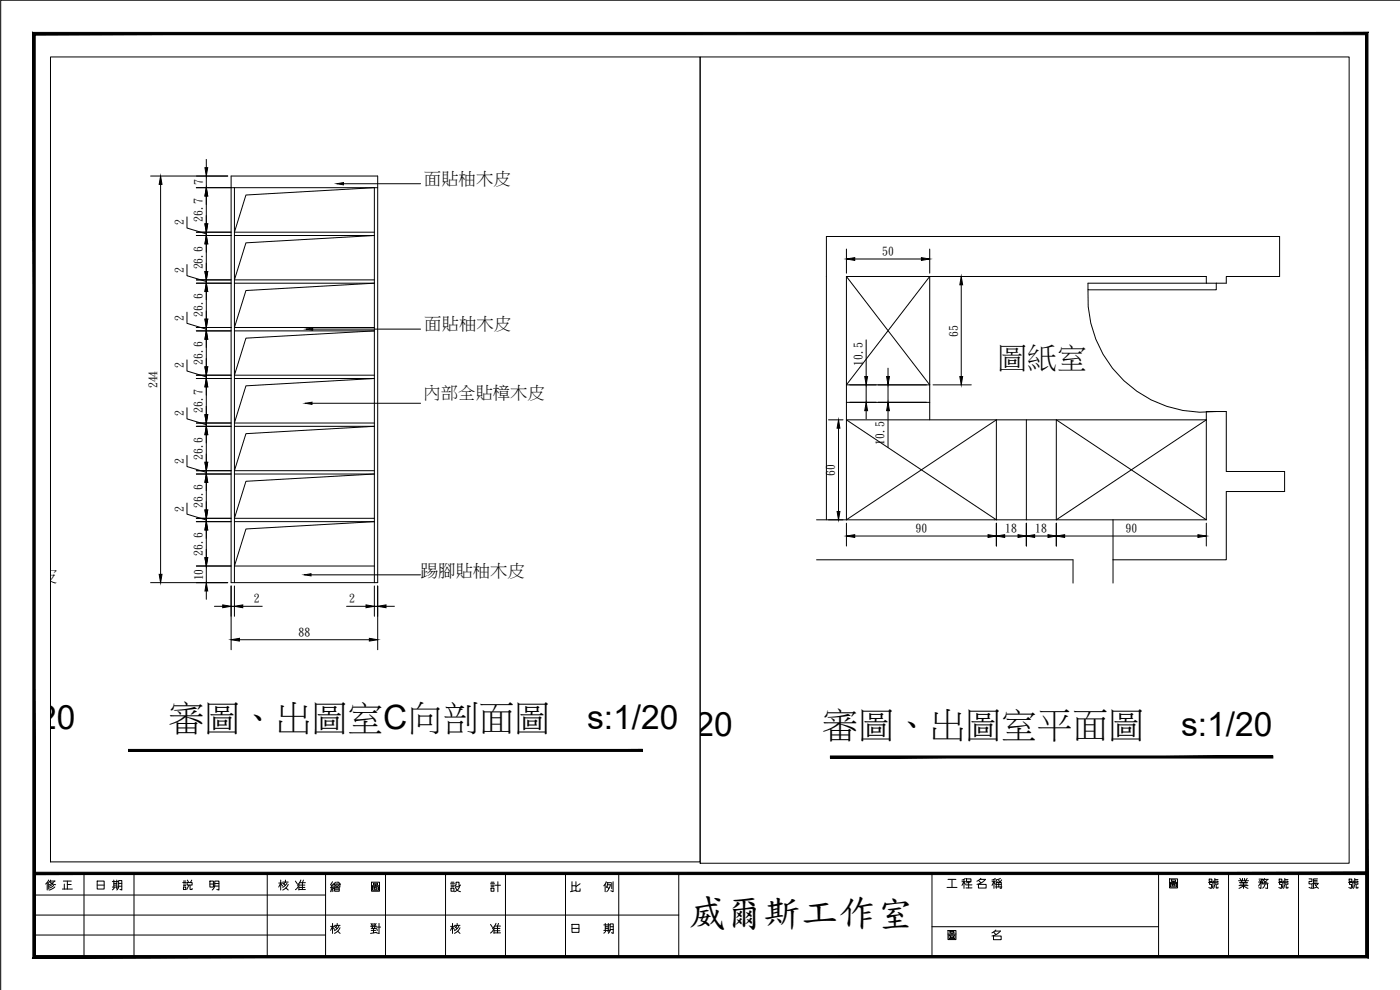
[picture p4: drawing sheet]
<svg xmlns="http://www.w3.org/2000/svg" width="420mm" height="297mm" viewBox="0 0 420 297" stroke-linecap="round" stroke-linejoin="round" font-family="sans-serif">
<!-- layer: 0 -->
<g fill="none" stroke="#000" stroke-width=".3">
<path d="M15.2 17.1h194.9v241.5h-194.9zM210.1 17.1h194.8v241.9h-194.8zM420.2 .1h-420v296.9M45.2 52.8h23.1M48.2 55.3v117M58.9 56.3h54.4M61.9 47.8v2.5M61.9 52.8v3.5M61.9 58.8v8.4M69.4 52.8h43.9v122h-43.9zM70.4 56.3v118.5M103.1 55.1h23.1"/>
<path d="M56.1 79.4v3.3l5.8 1.8M56.1 65.1v3.3l5.8 1.8M58.9 69.7h10.5M58.9 70.7h10.5M61.9 70.7v-1v1M61.9 73.2v8.3M70.4 70.7h42l-38.6 2.2-3.4 11.1h42M112.4 69.7h-42l3.4-11.2 38.6-2.2v118.5M254 74.7v7.3M256.5 77.7h20M279 74.7v7.3M56.1 93.7v3.3l5.8 1.8"/>
<path d="M58.9 98.3h10.5M58.9 99.3h10.5M58.9 84h10.5M58.9 85h10.5M61.9 99.3v-1v1M61.9 85v-1v1M61.9 87.5v8.3M70.4 99.3h42l-38.6 2.2-3.4 11.1h42M70.4 85h42l-38.6 2.2-3.4 11.1h42M93.9 98.7h32.3M254 83v37.7M254 83h108v2"/>
<path d="M254 83l25 32.5h-25l25-32.5v43M288.5 85.5v27.5M326.5 87a34.6 34.6 0 0 0 38.5 36.5M365 85v2h-38.5v-2h41.5v-2h16v-12h-136v85M56.1 108v3.3l5.8 1.8M58.9 113.6h10.5M58.9 112.6h10.5M61.9 113.6v-1v1M61.9 101.8v8.3M61.9 116.1v8.3M70.4 113.6h42l-38.6 2.2-3.4 11.1M259.9 102v11"/>
<path d="M259.9 115.5v5.2M266.5 110.5v2.5M266.5 115.5v5.2M280 115.5h11.5M56.1 136.6v3.4l5.8 1.7M56.1 122.3v3.4l5.8 1.7M58.9 126.9h10.5M58.9 127.9h10.5M61.9 127.9v-1v1M61.9 130.4v8.3M70.4 127.9h42l-38.6 2.2-3.4 11.1h42M70.4 126.9h42"/>
<path d="M93.6 121h32.6M248.6 126h4.4M251.7 128.5v25M254 126h45v30zM254 120.7v35.3M254 120.7h25M259.9 123.2v2.5M266.5 123.2v11M299 126h63l-45 30v-30l45 30M299 126l-45 30M308 126v30M56.1 150.9v3.4l5.8 1.7"/>
<path d="M58.9 155.5h10.5M58.9 156.5h10.5M58.9 141.2h10.5M58.9 142.2h10.5M61.9 156.5v-1v1M61.9 142.2v-1v1M61.9 144.7v8.3M61.9 159v8.3M70.4 156.5h42l-38.6 2.2-3.4 11.1h42M70.4 142.2h42l-38.6 2.2-3.4 11.1h42M245 156h9M248.6 156h4.4"/>
<path d="M254 156h54M254 157v6.8M299 157v6.8M308 156h26M308 157v6.8M317 157v6.8M334 156v18.9M334 156h28M362 156v-32.5h6v18h17.5v6h-17.5v20.5h-34M362 157v6.8M45.2 174.8h23.1M58.9 169.8h10.5"/>
<path d="M61.9 169.8v5M61.9 177.3v2.5M69.4 175.8v19.2M70.4 175.8v9.1M93.3 172.5h32.9M112.4 175.8v9.1M113.3 175.8v19.2M245 168h77v6.9M256.5 160.8h40M301.5 160.8h4M310.5 160.8h4M319.5 160.8h40"/>
<path d="M64.3 181.9h2.5M69.4 181.9h1M71.9 191.9h38.9M72.9 181.9h5.8M104 181.9h5.9M112.4 181.9h.9M115.8 181.9h2.6M10.2 262.1h400M10.2 268.5h87.5M10.2 274.6h193.5M14.2 264.8v2.2M14.5 265v1.7"/>
<path d="M14.6 264l-.9 1.2M15 264.5l.9 .7 .8 .2M15.1 264.4h1.5M15.2 264l-.6 .8M15.8 265.2l-1.1 .7M16.1 265.6l-1.4 .8M16.4 264.3l-1.7 1.2M16.5 266.1l-1.8 1M18.7 266.7h3M19 264.4h2.4M19.3 265.2v1.5M20.2 264.4v2.3"/>
<path d="M20.2 265.4h1.2M25.2 262.1v24.9M29.2 264.4h2.1v2.3h-2.1zM29.2 265.6h2.1M33.7 264.5h1.8M33.7 266.2h1.8M34.2 264.1v2.1M34.2 265.6h.9M34.2 265.1h.9M34.3 266.3l-.6 .7M34.9 266.3l.3 .4M35.1 264.1v2.1"/>
<path d="M35.6 265.1h1M35.6 265.9h1M36 266.9l.6 .1v-2.8h-1v2l-.5 .8M40.2 262.1v24.9M54.8 264.8h1.1M55.1 266.2h.7v.7h-.7zM55.1 264.4h.7M55.1 265.2h.7M55.1 265.7h.7M56.2 264.8h1.5v.8h-1.5zM56.2 264.1l.4 .7M56.7 265.6l-.7 1.3"/>
<path d="M57 265.6v1.3h.7v-.3M57.6 264.1l-.4 .7M63 264.4h1.1v1.8h-1.1zM63 265.2h1.1M64.4 265.8l-.7 1.2M64.5 265.9v-1.5h1.2v2.6l-.6-.1M64.5 265.1h1.2M64.5 265.9h1.2M80.2 262.1v24.9M83.7 265h1.2M84.2 264.1v2.9M84.2 265.2l.7 .7"/>
<path d="M84.2 265l-.5 1.2M84.9 264.7h1.6M85 265.1l.7 .5M85.7 264.1v.6l-.5 .5M85.8 266.4l.7 .6M86.1 264.9l-1.3 1.3M86.5 265.3l-.5 .9-1.1 .9M88.6 264.4l.7 .8M89.5 265.8l-.9 1.1M89.7 265.6h1.8M89.7 266.9h2M89.7 266.3h1.8"/>
<path d="M89.7 265.2v1.8M89.9 264.8h1.8M90.3 264l-1.1 1.6M91.1 264.1l-.3 .7v2.1M97.7 262.1v24.9M99.2 277.9h1.2M99.2 266.3h.7M99.5 266.7l-.3 .9M99.7 266.3v1.3M99.8 264.5l-.6 1 .5 .3M99.8 277.1v3M99.8 278.2l.6 .7"/>
<path d="M99.8 277.9l-.6 1.3M99.8 266.7l.1 .7M99.9 266l.2 .7M100 265.2l-.7 1.1M100.3 265.2h1.7v1h-1.7zM100.4 266.5h1.4v.9h-1.4zM100.4 277.7h1.7M100.4 267h1.4M100.5 278.1l.7 .5M100.5 265.5l.4 .6M100.7 264.7l-.6 .7M101 264.7h.6l.6 .7"/>
<path d="M101.1 265.2v1M101.2 277.1v.6l-.5 .6M101.3 279.4l.8 .7M101.7 277.9l-1.3 1.3M101.7 265.5l-.4 .6M102 278.3l-.5 .9-1.1 .8M111.2 277.9h1.8M111.4 277.1l.3 .7M111.4 278.6h1.4M111.4 279.2h1.4M111.5 264.7h2.4v2.7h-2.4zM111.5 265.8h2.4"/>
<path d="M111.6 277.9l.3 .7M111.8 266.1h1.8v1h-1.8zM111.9 277.1v.8M112.1 265h1.2v.5h-1.2zM112.1 278.6v1.3M112.2 266.3h1v.5h-1zM112.3 277.1v.8M112.6 277.9l-.2 .7M112.7 265.5v.3M112.9 277.1l-.4 .7M113 278.2h1.2M113 278.6l.3 .6"/>
<path d="M113 279.7l-1.8 .4M113.7 277.1v3l-.7-.2M115.7 262.1v24.9M133.7 262.1v24.9M135.2 277.9h1.2M135.2 265.2h1.2M135.4 266.5h.8v.9h-.8zM135.4 265.6h.8M135.4 264.7h.8M135.4 266.1h.8M135.8 278.2l.6 .7M135.8 277.9l-.6 1.3"/>
<path d="M135.8 277.1v3M136.4 277.7h1.6M136.5 278.1l.7 .5M136.7 266.2l.4 .8 1.1 .6M136.7 266.1l1.2-.1-.4 .8-1.1 .7M137.2 277.1v.6l-.5 .6M137.4 279.4l.6 .7M137.7 277.9l-1.3 1.3M138 278.3l-.5 .9-1.1 .8M138.2 265.5l-.1 .3h-.3v-1.1h-.9v.8l-.5 .2M147.2 265.2h1.2M147.2 277.4l.6 .9"/>
<path d="M147.4 266.5h.9v.9h-.9zM147.4 265.6h.9M147.4 264.7h.9M147.4 266.1h.9M148.1 278.8l-.9 1.1M148.3 278.6h1.8M148.3 278.2v1.9M148.3 279.9h1.9M148.3 279.3h1.8M148.5 277.9h1.7M148.5 265.6h1.7M148.9 277l-1.1 1.6"/>
<path d="M149.4 264.5v3.1M149.6 277.1l-.3 .8v2M151.7 262.1v24.9M169.7 262.1v24.9M171.7 277.4h2.1v2.3h-2.1zM171.7 278.6h2.1M171.7 265.8h1M171.7 264.5v2.9M172.8 264.5v2.9h1.3v-.7M172.8 267.2l-1.6 .4M174.1 265.2l-1.3 .8M181.2 279.2h1.8"/>
<path d="M181.2 277.5h1.8M181.6 265.3v2.3M181.7 278.6h.9M181.7 278.1h.9M181.7 277.1v2.1M181.8 279.3l-.6 .7M181.9 264.5l-.7 1.3M182.1 264.8h1.2M182.2 266l.5 .7M182.2 265.5h1l-.5 1.3-.6 .7M182.4 264.8l-.5 1.5M182.4 279.3l.2 .4"/>
<path d="M182.6 277.1v2.1M183.1 279.1l-.6 .9M183.1 279.2v-2h.9v2.9l-.5-.2M183.1 278.1h.9M183.1 278.9h.9M183.6 264.8v1.9M184 264.5v3.1l-.7-.3M185.7 262.1v24.9M203.7 262.1v24.9M279.7 278.1h68M279.7 262.1v24.9M284.2 266.3h3"/>
<path d="M284.5 279.2h2.4v2.7h-2.4zM284.5 263.8h2.4M285.1 279.5h1.2v.5h-1.2zM285.7 263.8v2.5M285.7 280v.3M288.7 264.5h1.1M289.3 263.8v2.8M289.3 264.8l.5 .6M289.3 264.5l-.6 1.1M289.7 263.5l-1 .5M289.9 265.5h1.8M289.9 266.4h1.8"/>
<path d="M290 263.7h1.4v.8h-1.4zM290.7 264.8v1.6M291.4 264.6l-1.4 .3M293.6 265.4h2.4v1.1h-2.4zM293.7 264.1l.7 .8M294.1 263.8h1.6l-1.1 1-1.4 .5M294.4 263.5l-1.2 .9M297.7 264.5h1M298.2 279.7l.7 .7M298.3 263.8v2.8M298.3 264.8l.4 .6M298.3 264.5l-.6 1.1"/>
<path d="M298.6 279.4l1.6-.1-1.1 1-1.4 .5M298.7 263.5l-1 .5M298.8 266.1h1.9M298.9 279l-1.2 .9M299 264.1l.3 .6M299 265.4h1.5M299.7 264l.3 .6M299.7 264.7v1.4M300.1 266.5l.4 .1v-1.8h-1.5v1.8M300.2 263.6l-1.4 .4M300.6 264l-.4 .6M347.7 262.1v24.9"/>
<path d="M351 263.7h2.4v2.7h-2.4zM351 264.8h2.4M351.3 265.1h1.8v1h-1.8zM351.6 264h1.2v.5h-1.2zM351.7 265.4h1v.4h-1zM352.2 264.5v.3M362.7 264.8h1.2M362.9 263.8h.8v.7h-.8zM363 264.8v.6h.6v.7l-.2 .5-.6-.3M364 265.9l-.4 .6M364 264.8h1.4M364.5 265.5l-.3 1"/>
<path d="M364.6 263.6v1.7h.9v-.2M364.6 263.9h.9M365 265.5v1h.5v-.3M365.5 264.7v-.3h-1.5v1.5M368.7 262.1v24.9M371.7 264.3h3M371.8 266.5l1.4-.8 1.3 .8M371.9 265.7h2.6M372 264.8h2.4M372.1 263.6l.5 .7M372.2 265.2h2M372.4 264.3l.5 .5"/>
<path d="M372.9 263.6v.7M373.2 264.8v1.8M373.5 263.6v.7M374 264.3l-.5 .5M374.3 263.6l-.5 .7M377.7 264.7h1.2l-.2 .5M377.7 265.9l.7-1.2v1.9l-.6-.3M377.8 263.8h1.1l-.5 .7M378 264.2l.6 .5M378.9 265.2h1.5v1.4l-.6-.1M379.2 264l.7 .8 .7 .2M379.3 263.8h1.3"/>
<path d="M379.5 263.6l-.6 .9M379.7 264.9l-.3 1.1-.5 .5M380.4 263.8l-.5 .7-1 .5M383.7 264.8h1.2M383.9 263.8h.8v.7h-.8zM384 264.8v.6h.6v.7l-.2 .5-.6-.3M385 265.9l-.4 .6M385 264.8h1.4M385.5 265.5l-.3 1M385.6 263.6v1.7h.9v-.2M385.6 263.9h.9M386 265.5v1h.5v-.3"/>
<path d="M386.5 264.7v-.3h-1.5v1.5M389.7 262.1v24.9M392.9 263.7h.8v.8h-.8v.7h.8v1l-.1 .4-.7-.3M393.9 265.1h1.8M394.2 264.6h1.1M394.2 264.1h1.1M394.6 265l.3 .7 .8 .8M395.1 266.3l-1.2 .3M395.4 263.7h-1.2v2.8M395.5 265.3l-.7 .4M404.7 264.8h1.2M404.9 263.8h.8v.7h-.8z"/>
<path d="M405 264.8v.6h.6v.7l-.2 .5-.6-.3M406 265.9l-.4 .6M406 264.8h1.4M406.5 265.5l-.3 1M406.6 263.6v1.7h.9v-.2M406.6 263.9h.9M407 265.5v1h.5v-.3M407.5 264.7v-.3h-1.5v1.5M10.2 280.6h87.5M284.5 280.3h2.4M284.8 280.6h1.8v1h-1.8zM285.2 280.8h1v.5h-1z"/>
<path d="M298.2 280.8h2.3v1.1h-2.3z"/>
</g>
<g fill="#000" stroke="#000" stroke-width=".3">
<path d="M48.2 52.8l.4 2.5h-.8zM61.9 56.3l.4 2.5h-.8zM61.5 50.3h.8l-.4 2.5zM101.1 55.1l2-.3v.7zM61.9 70.7l.4 2.5h-.8zM61.5 67.2h.8l-.4 2.5zM254 77.7l2.5-.4v.8zM276.5 77.3l2.5 .4-2.5 .4zM61.5 95.8h.8l-.4 2.5zM61.9 85l.4 2.5h-.8zM61.5 81.5h.8l-.4 2.5zM91.8 98.7l2.1-.3v.7z"/>
<path d="M288.5 83l.4 2.5h-.8zM61.9 113.6l.4 2.5h-.8zM61.5 110.1h.8l-.4 2.5zM61.9 99.3l.4 2.5h-.8zM259.5 113h.9l-.5 2.5zM266.1 113h.8l-.4 2.5zM288.1 113h.8l-.4 2.5zM61.5 138.7h.8l-.4 2.5zM61.9 127.9l.4 2.5h-.8zM61.5 124.4h.8l-.4 2.5zM91.6 121l2-.3v.6zM251.7 126l.4 2.5h-.9z"/>
<path d="M259.9 120.7l.5 2.5h-.9zM266.5 120.7l.4 2.5h-.8zM61.9 156.5l.4 2.5h-.8zM61.5 153h.8l-.4 2.5zM61.9 142.2l.4 2.5h-.8zM251.2 153.5h.9l-.4 2.5zM47.8 172.3h.8l-.4 2.5zM61.9 174.8l.4 2.5h-.8zM61.5 167.3h.8l-.4 2.5zM91.4 172.5l1.9-.4v.7zM254 160.8l2.5-.4v.9zM296.5 160.4l2.5 .4-2.5 .5z"/>
<path d="M299 160.8l2.5-.4v.9zM305.5 160.4l2.5 .4-2.5 .5zM308 160.8l2.5-.4v.9zM314.5 160.4l2.5 .4-2.5 .5zM317 160.8l2.5-.4v.9zM359.5 160.4l2.5 .4-2.5 .5zM66.8 181.5l2.6 .4-2.6 .4zM69.4 191.9l2.5-.4v.8zM70.4 181.9l2.5-.4v.8zM109.9 181.5l2.5 .4-2.5 .4zM110.8 191.5l2.5 .4-2.5 .4zM113.3 181.9l2.5-.4v.8z"/>
<path d="M38.6 224.9v.6l154.2-.6zM38.6 225.5l154.2-.6v.6z"/>
<path d="M249.2 226.8v.6l132.8-.6zM249.2 227.4l132.8-.6v.6z"/>
</g>
<g fill="#000" stroke="#000" stroke-width=".3">
<path d="M10.2 261.7v.7l400-.7zM10.2 262.4l400-.7v.7z"/>
<path d="M10.6 286.7l-.7 .7 400-.7zM9.9 287.4l400-.7 .6 .7zM409.9 10.4v276.3l.6 .7zM409.9 10.4l.6-.7v277.7zM10.6 10.4h399.3l.6-.7zM9.9 9.7h400.6l-399.9 .7zM9.9 9.7l.7 277v-276.3zM9.9 9.7l.7 277-.7 .7z"/>
</g>
<text font-size="11.3" x="206.5" y="277.3">威爾斯工作室</text>
<g font-size="10.7">
<text x="50.7" y="218.9">審圖、出圖室C向剖面圖</text>
<text x="246.9" y="220.8">審圖、出圖室平面圖</text>
</g>
<g font-size="10.1">
<text x=".2" y="218.9">:1/20</text>
<text x="176.2" y="218.9">s:1/20</text>
<text x="192.6" y="220.8">s:1/20</text>
<text x="354.5" y="220.8">s:1/20</text>
</g>
<text font-size="8.9" x="299.4" y="110.1">圖紙室</text>
<g font-size="5.2">
<text x="127.2" y="55.1">面貼柚木皮</text>
<text x="127.3" y="98.6">面貼柚木皮</text>
<text x="127.1" y="119.5">內部全貼樟木皮</text>
<text x="126.3" y="172.8">踢腳貼柚木皮</text>
<text x="1.6" y="174.3">柚木皮</text>
</g>
<g font-size="3.5">
<text x="60.7" y="55.5" transform="rotate(-90 60.7 55.5)">7</text>
<text x="55" y="67.6" transform="rotate(-90 55 67.6)">2</text>
<text x="60.7" y="66.6" transform="rotate(-90 60.7 66.6)">26.7</text>
<text x="264.8" y="76.5">50</text>
<text x="55" y="81.9" transform="rotate(-90 55 81.9)">2</text>
<text x="60.7" y="80.8" transform="rotate(-90 60.7 80.8)">26.6</text>
<text x="60.7" y="95.2" transform="rotate(-90 60.7 95.2)">26.6</text>
<text x="55" y="96.2" transform="rotate(-90 55 96.2)">2</text>
<text x="287.3" y="101" transform="rotate(-90 287.3 101)">65</text>
<text x="55" y="110.5" transform="rotate(-90 55 110.5)">2</text>
<text x="60.7" y="109.5" transform="rotate(-90 60.7 109.5)">26.6</text>
<text x="258.7" y="109.8" transform="rotate(-90 258.7 109.8)">10.5</text>
<text x="47.1" y="116.5" transform="rotate(-90 47.1 116.5)">244</text>
<text x="55" y="124.9" transform="rotate(-90 55 124.9)">2</text>
<text x="60.7" y="123.8" transform="rotate(-90 60.7 123.8)">26.7</text>
<text x="265.3" y="133.6" transform="rotate(-90 265.3 133.6)">10.5</text>
<text x="55" y="139.2" transform="rotate(-90 55 139.2)">2</text>
<text x="60.7" y="138.1" transform="rotate(-90 60.7 138.1)">26.6</text>
<text x="250.5" y="142.7" transform="rotate(-90 250.5 142.7)">60</text>
<text x="55" y="153.5" transform="rotate(-90 55 153.5)">2</text>
<text x="60.7" y="152.4" transform="rotate(-90 60.7 152.4)">26.6</text>
<text x="274.8" y="159.7">90</text>
<text x="301.7" y="159.7">18</text>
<text x="310.7" y="159.7">18</text>
<text x="337.8" y="159.7">90</text>
<text x="60.7" y="166.7" transform="rotate(-90 60.7 166.7)">26.6</text>
<text x="60.7" y="174.1" transform="rotate(-90 60.7 174.1)">10</text>
<text x="76.2" y="180.8">2</text>
<text x="104.8" y="180.8">2</text>
<text x="89.6" y="190.8">88</text>
</g>
</svg>
